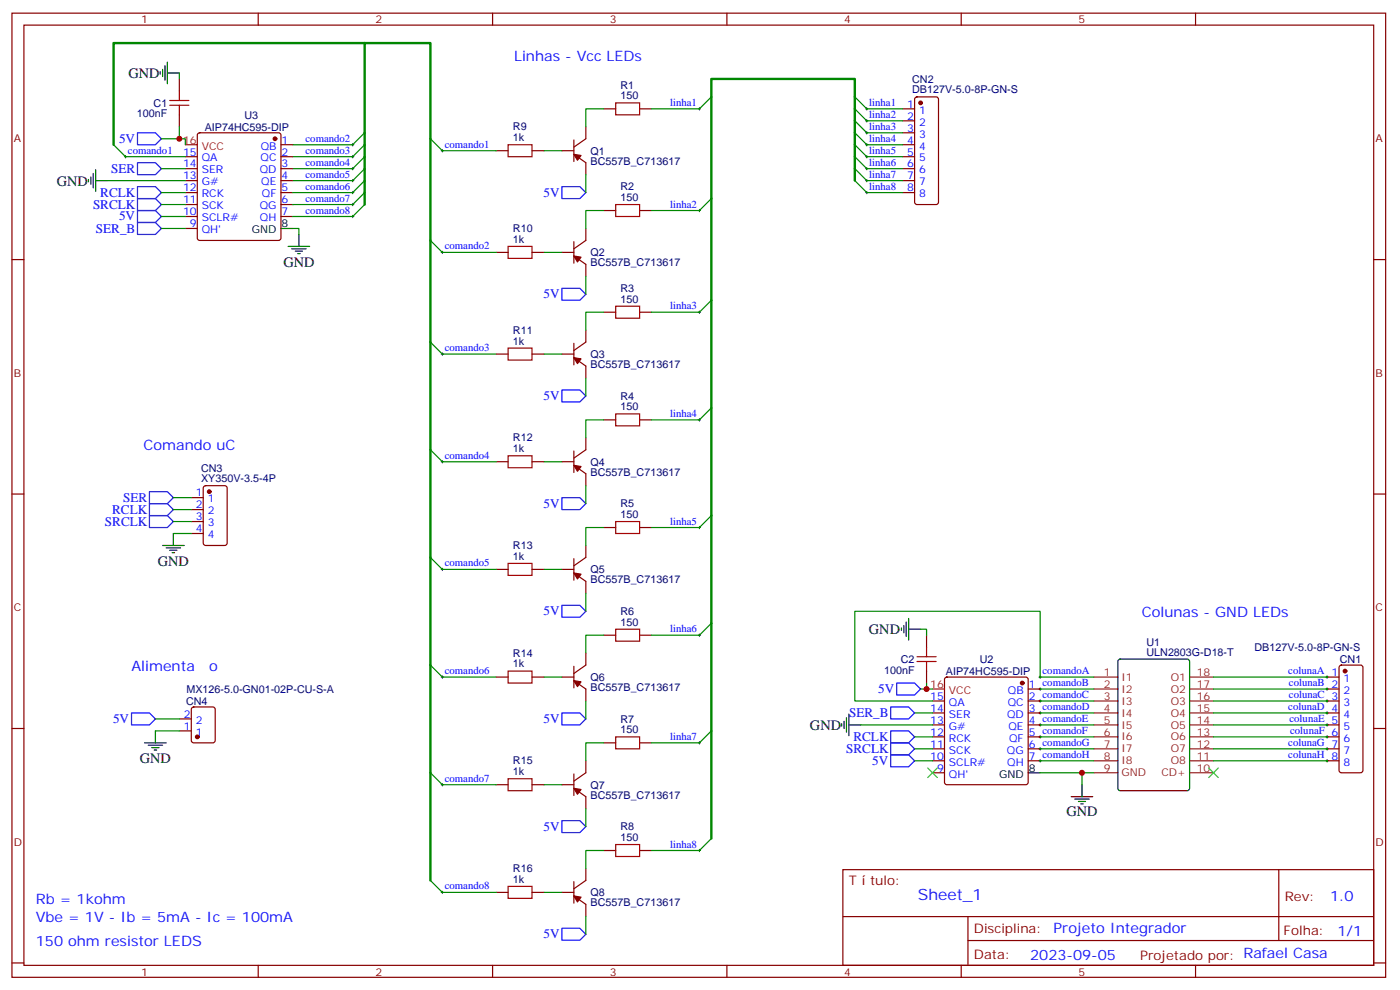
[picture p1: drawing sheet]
<svg xmlns="http://www.w3.org/2000/svg" width="413mm" height="292mm" viewBox="0 0 413 292" stroke-linecap="round" stroke-linejoin="round" font-family="sans-serif">
<g fill="none" stroke="#870000" stroke-width=".35">
<path d="M3.5 3.9h405.4v284.3h-405.4zM7.1 7.4h398.2v277.3h-398.2zM76.2 3.9v3.5M145.3 3.9v3.5M214.5 3.9v3.5M283.6 3.9v3.5M352.8 3.9v3.5M52.9 23.3v3.5M52.9 33.9v3.5M58.4 39.4l.5-.2h23.3l.5 .2 .2 .5v30.3l-.2 .5-.5 .2h-23.3l-.5-.2-.2-.5v-30.3zM172.9 37.4v3.5l-3.6 2.5M178.2 32.1h3.5"/>
<path d="M188.7 32.1h3.6M266.3 32.1h3.6M266.3 35.6h3.6M266.3 39.2h3.6M270.1 28.8l.5-.2h5.6l.5 .2 .2 .5v30.3l-.2 .5-.5 .2h-5.6l-.5-.2-.2-.5v-30.3zM54.7 46.2h3.5M54.7 49.7h3.5M54.7 53.3h3.5M54.7 56.8h3.5M82.9 42.7h3.5M82.9 46.2h3.5M82.9 49.7h3.5"/>
<path d="M82.9 53.3h3.5M82.9 56.8h3.5M146.4 44.4h3.5M157 44.4h3.5M165.8 44.4h3.5M169.3 41.3v6.3M169.3 45.5l3.6 2.5v3.5M266.3 42.7h3.6M266.3 46.2h3.6M266.3 49.7h3.6M266.3 53.3h3.6M266.3 56.8h3.6"/>
<path d="M3.5 76.6h3.6M54.7 60.3h3.5M54.7 63.9h3.5M54.7 67.4h3.5M82.9 60.3h3.5M82.9 63.9h3.5M146.4 74.4h3.5M157 74.4h3.5M165.8 74.4h3.5M169.3 71.3v6.3M169.3 75.5l3.6 2.5v3.5M172.9 67.4v3.5l-3.6 2.5"/>
<path d="M178.2 62.1h3.5M188.7 62.1h3.6M405.3 76.6h3.6M172.9 97.4v3.5l-3.6 2.5M178.2 92.1h3.5M188.7 92.1h3.6M146.4 104.4h3.5M157 104.4h3.5M165.8 104.4h3.5M169.3 101.2v6.4M169.3 105.5l3.6 2.4v3.6M146.4 136.2h3.5"/>
<path d="M157 136.2h3.5M165.8 136.2h3.5M169.3 133v6.3M169.3 137.2l3.6 2.5v3.5M172.9 129.1v3.5l-3.6 2.5M178.2 123.8h3.5M188.7 123.8h3.6M3.5 145.7h3.6M56.4 146.8h3.6M56.4 150.3h3.6M56.4 153.8h3.6M56.4 157.3h3.6"/>
<path d="M60.2 143.4l.5-.2h5.6l.7 .5v16.5l-.4 .6-5.9 .1-.7-.5v-16.5zM178.2 155.6h3.5M188.7 155.6h3.6M405.3 145.7h3.6M146.4 167.9h3.5M157 167.9h3.5M165.8 167.9h3.5M169.3 164.7v6.4M169.3 169l3.6 2.4v3.6M172.9 160.9v3.5l-3.6 2.5M146.4 199.7h3.5M157 199.7h3.5"/>
<path d="M165.8 199.7h3.5M169.3 196.5v6.3M172.9 192.6v3.5l-3.6 2.5M178.2 187.3h3.5M188.7 187.3h3.6M273.4 187.3v3.6M273.4 197.9v3.5M278.9 199.9l.5-.2h23.3l.5 .2 .2 .5v30.3l-.2 .5-.5 .2h-23.3l-.5-.2-.2-.5v-30.3zM391.6 199.7h3.5M395.3 196.4l.5-.3h5.7l.5 .3 .2 .4v30.4l-.3 .5-.4 .2h-5.7l-.5-.2-.2-.5v-30.4zM3.5 214.8h3.6M52.9 215.5h3.5"/>
<path d="M52.9 212h3.5M56.7 208.7l.4-.2h5.7l.6 .4 .1 9.5-.5 .6-5.9 .1-.6-.5-.1-9.4zM169.3 200.7l3.6 2.5v3.5M178.2 219.1h3.5M188.7 219.1h3.6M275.2 206.7h3.5M275.2 210.3h3.5M275.2 213.8h3.5M275.2 217.3h3.5M303.4 203.2h3.5M303.4 206.7h3.5M303.4 210.3h3.5"/>
<path d="M303.4 213.8h3.5M303.4 217.3h3.5M391.6 203.2h3.5M391.6 206.7h3.5M391.6 210.3h3.5M391.6 213.8h3.5M391.6 217.3h3.5M405.3 214.8h3.6M146.4 231.4h3.5M157 231.4h3.5M165.8 231.4h3.5M169.3 228.2v6.4"/>
<path d="M169.3 232.5l3.6 2.4v3.6M172.9 224.4v3.5l-3.6 2.5M275.2 220.8h3.5M275.2 224.4h3.5M275.2 227.9h3.5M303.4 220.8h3.5M303.4 224.4h3.5M391.6 220.8h3.5M391.6 224.4h3.5M169.3 260v6.3M172.9 256.1v3.5l-3.6 2.5M178.2 250.8h3.5"/>
<path d="M188.7 250.8h3.6M248.7 256.5h156.6v28.2h-156.6zM377.3 256.5v20.9M146.4 263.2h3.5M157 263.2h3.5M165.8 263.2h3.5M169.3 264.2l3.6 2.5v3.5M248.7 270.3h156.5M285.6 277.4h119.6M285.6 270.3v14.1M3.5 284h3.6M76.2 284.7v3.5"/>
<path d="M145.3 284.7v3.5M214.5 284.7v3.5M283.6 284.7v3.5M352.8 284.7v3.5M405.3 284h3.6"/>
</g>
<g fill="none" stroke="#8c2424" stroke-width=".35">
<path d="M322.8 199.7h7M351 199.7h7.1M322.8 203.2h7M322.8 206.7h7M322.8 210.3h7M322.8 213.8h7M322.8 217.3h7M351 203.2h7.1M351 206.7h7.1M351 210.3h7.1M351 213.8h7.1M351 217.3h7.1"/>
<path d="M322.8 220.8h7M322.8 224.4h7M322.8 227.9h7M351 220.8h7.1M351 224.4h7.1M351 227.9h7.1"/>
</g>
<g fill="none" stroke="#000" stroke-width=".35">
<path d="M48.7 19.4v4.2M49.4 18.3v6.4M47.3 21.2v.7M48 20.5v2.1M49.4 21.5h3.5M26.1 52.9v.7M26.8 52.2v2.1M27.5 51.2v4.2M28.2 53.3h3.5M28.2 50.1v6.3M82.9 67.4h3.5M85 72.7h6.4"/>
<path d="M86.1 73.4h4.2M87.1 74.1h2.2M87.8 74.8h.7M88.2 69.1v3.6M51.2 157.3v3.6M48 160.9h6.3M49 161.6h4.3M50.1 162.3h2.1M50.8 163h.7M266 185.2v.7M266.7 184.5v2.1M267.4 183.4v4.3"/>
<path d="M268.1 185.6h3.5M268.1 182.4v6.3M330.1 194.6l.5-.2h19.7l.7 .4v37.7l-.4 .6-20 .1-.7-.5-.1-37.6zM42.7 219.1h6.3M43.7 219.8h4.3M45.9 215.5v3.6M248.4 213.4v.7M249.1 212.7v2.1M249.8 211.7v4.2M250.5 213.8h3.5M250.5 210.6v6.4M44.8 220.5h2.1"/>
<path d="M45.5 221.2h.7M303.4 227.9h3.5M316.1 234.9h6.3M317.1 235.7h4.3M318.2 236.4h2.1M318.9 237.1h.7M319.3 231.4v3.5"/>
</g>
<g fill="#870000" stroke="#870000" stroke-width=".35">
<path d="M169.3 45.5l2.1 .4-1 1.4z"/>
<path d="M169.3 75.5l2.1 .3-1 1.5z"/>
<path d="M169.3 105.5l2.1 .3-1 1.4z"/>
<path d="M169.3 137.2l2.1 .4-1 1.4z"/>
<path d="M169.3 169l2.1 .3-1 1.4z"/>
<path d="M169.3 200.7l2.1 .4-1 1.4z"/>
<path d="M169.3 232.5l2.1 .3-1 1.4z"/>
<path d="M169.3 264.2l2.1 .4-1 1.4z"/>
<circle cx="396.9" cy="197.9" r=".53"/>
<circle cx="271.6" cy="30.3" r=".53"/>
<circle cx="301.6" cy="201.4" r=".53"/>
<circle cx="81.1" cy="40.9" r=".53"/>
<circle cx="58.2" cy="217.3" r=".53"/>
<circle cx="61.7" cy="145" r=".53"/>
</g>
<g fill="none" stroke="#a10000" stroke-width=".35">
<path d="M50.1 29.6h5.6M50.1 31h5.6M52.9 26.8v2.8M52.9 31v2.9M181.7 30.3h7v3.6h-7zM149.9 42.7h7.1v3.5h-7.1zM149.9 72.7h7.1v3.5h-7.1zM181.7 60.3h7v3.6h-7zM181.7 90.3h7v3.5h-7zM149.9 102.7h7.1v3.5h-7.1zM149.9 134.4h7.1v3.5h-7.1zM181.7 122.1h7v3.5h-7z"/>
<path d="M181.7 153.8h7v3.5h-7zM149.9 166.2h7.1v3.5h-7.1zM149.9 197.9h7.1v3.5h-7.1zM181.7 185.6h7v3.5h-7zM270.6 193.7h5.6M270.6 195.1h5.6M273.4 190.9v2.8M273.4 195.1v2.8M181.7 217.3h7v3.5h-7zM149.9 229.7h7.1v3.5h-7.1zM181.7 249.1h7v3.5h-7zM149.9 261.4h7.1v3.5h-7.1z"/>
</g>
<g fill="none" stroke="#008700" stroke-width=".35">
<path d="M52.9 21.5v1.8M52.9 37.4v3.5M107.6 39.2l-3.5 3.5h-17.7M178.2 32.1h-5.3v5.3M209.9 28.6l-3.5 3.5h-14.1M252.2 39.2l3.6 3.5h10.5M252.2 35.6l3.6 3.6h10.5M252.2 32.1l3.6 3.5h10.5M252.2 28.6l3.6 3.5h10.5M31.7 53.3h23M33.5 42.7l3.5 3.5h17.7M47.6 40.9h7.1v1.8"/>
<path d="M47.6 49.7h7.1M47.6 56.8h7.1M107.6 42.7l-3.5 3.5h-17.7M107.6 46.2l-3.5 3.5h-17.7M107.6 49.7l-3.5 3.6h-17.7M107.6 53.3l-3.5 3.5h-17.7M107.6 56.8l-3.5 3.5h-17.7M127 40.9l3.5 3.5h15.9M160.5 44.4h5.3M172.9 51.5v5.3M209.9 58.6l-3.5 3.5h-14.1M252.2 53.3l3.6 3.5h10.5"/>
<path d="M252.2 49.7l3.6 3.6h10.5M252.2 46.2l3.6 3.5h10.5M252.2 42.7l3.6 3.5h10.5M47.6 60.3h7.1M47.6 63.9h7.1M47.6 67.4h7.1M86.4 67.4h1.8v1.7M107.6 60.3l-3.5 3.6h-17.7M127 70.9l3.5 3.5h15.9M160.5 74.4h5.3M178.2 62.1h-5.3v5.3M172.9 81.5v5.3"/>
<path d="M178.2 92.1h-5.3v5.3M209.9 88.5l-3.5 3.6h-14.1M127 100.9l3.5 3.5h15.9M160.5 104.4h5.3M172.9 111.5v5.3M127 132.6l3.5 3.6h15.9M160.5 136.2h5.3M178.2 123.8h-5.3v5.3M209.9 120.3l-3.5 3.5h-14.1M51.2 146.8h5.2M51.2 150.3h5.2M51.2 153.8h5.2"/>
<path d="M51.2 157.3h5.2M172.9 143.2v5.3M178.2 155.6h-5.3v5.3M209.9 152l-3.5 3.6h-14.1M127 164.4l3.5 3.5h15.9M160.5 167.9h5.3M172.9 175v5.3M127 196.1l3.5 3.6h15.9M160.5 199.7h5.3M178.2 187.3h-5.3v5.3M209.9 183.8l-3.5 3.5h-14.1M271.6 185.6h1.8v1.7"/>
<path d="M322.8 199.7h-15.9v-19.4h-54.7v26.4h23M358.1 199.7h33.5M45.9 215.5h7M45.9 212h7M172.9 206.7v5.3M178.2 219.1h-5.3v5.3M209.9 215.5l-3.5 3.6h-14.1M254 213.8h21.2M269.9 217.3h5.3M269.9 210.3h5.3M271.6 203.2h3.6M273.4 201.4v1.8"/>
<path d="M306.9 217.3h15.9M306.9 213.8h15.9M306.9 210.3h15.9M306.9 206.7h15.9M306.9 203.2h15.9M358.1 217.3h33.5M358.1 213.8h33.5M358.1 210.3h33.5M358.1 206.7h33.5M358.1 203.2h33.5M127 227.9l3.5 3.5h15.9M160.5 231.4h5.3"/>
<path d="M172.9 238.5v5.3M269.9 224.4h5.3M269.9 220.8h5.3M306.9 227.9h12.4M306.9 224.4h15.9M306.9 220.8h15.9M322.8 227.9h-3.5v3.5M358.1 224.4h33.5M358.1 220.8h33.5M127 259.6l3.5 3.6h15.9M178.2 250.8h-5.3v5.3M209.9 247.3l-3.5 3.5h-14.1"/>
<path d="M160.5 263.2h5.3M172.9 270.2v5.3"/>
</g>
<path d="M273.8 226.5l2.8 2.8M276.6 226.5l-2.8 2.8M356.7 226.5l2.8 2.8M359.5 226.5l-2.8 2.8" fill="none" stroke="#3c3" stroke-width=".35"/>
<g fill="none" stroke="#00f" stroke-width=".35">
<path d="M40.6 39.2h5.3l1.7 1.7-1.7 1.8h-5.3zM40.6 58.6h5.3l1.7 1.7-1.7 1.8h-5.3zM40.6 55h5.3l1.7 1.8-1.7 1.8h-5.3zM40.6 48h5.3l1.7 1.7-1.7 1.8h-5.3zM165.8 55h5.3l1.8 1.8-1.8 1.8h-5.3zM40.6 62.1h5.3l1.7 1.8-1.7 1.7h-5.3zM40.6 65.6h5.3l1.7 1.8-1.7 1.7h-5.3zM165.8 85h5.3l1.8 1.8-1.8 1.7h-5.3zM165.8 115h5.3l1.8 1.8-1.8 1.7h-5.3zM44.1 145h5.3l1.8 1.8-1.8 1.7h-5.3zM44.1 148.5h5.3l1.8 1.8-1.8 1.7h-5.3zM44.1 152h5.3l1.8 1.8-1.8 1.8h-5.3z"/>
<path d="M165.8 146.8h5.3l1.8 1.7-1.8 1.8h-5.3zM165.8 178.5h5.3l1.8 1.8-1.8 1.7h-5.3zM38.8 210.3h5.3l1.8 1.7-1.8 1.8h-5.3zM165.8 210.3h5.3l1.8 1.7-1.8 1.8h-5.3zM262.8 215.5h5.3l1.8 1.8-1.8 1.8h-5.3zM262.8 219.1h5.3l1.8 1.7-1.8 1.8h-5.3zM262.8 208.5h5.3l1.8 1.8-1.8 1.7h-5.3zM264.6 201.4h5.3l1.7 1.8-1.7 1.8h-5.3zM262.8 222.6h5.3l1.8 1.8-1.8 1.7h-5.3zM165.8 242h5.3l1.8 1.8-1.8 1.7h-5.3zM165.8 273.8h5.3l1.8 1.7-1.8 1.8h-5.3z"/>
</g>
<path d="M54.7 42.7h3.5M275.2 203.2h3.5" fill="none" stroke="#f00" stroke-width=".35"/>
<g fill="none" stroke="#000" stroke-width=".3">
<path d="M206 32.1h.7M206.4 31.8v.7M255.4 39.2h.7M255.4 35.6h.7M255.4 32.1h.7M255.8 31.8v.7M255.8 35.3v.7M255.8 38.8v.7M36.7 46.2h.7M37 45.9v.7M103.7 56.8h.7M103.7 53.3h.7"/>
<path d="M103.7 49.7h.7M103.7 46.2h.7M103.7 42.7h.7M104.1 42.3v.7M104.1 45.9v.7M104.1 49.4v.7M104.1 52.9v.7M104.1 56.4v.7M104.1 60v.7M130.2 44.4h.7M130.5 44.1v.7M255.4 56.8h.7"/>
<path d="M255.4 53.3h.7M255.4 49.7h.7M255.4 46.2h.7M255.4 42.7h.7M255.8 42.3v.7M255.8 45.9v.7M255.8 49.4v.7M255.8 52.9v.7M255.8 56.4v.7M103.7 63.9h.7M103.7 60.3h.7M104.1 63.5v.7"/>
<path d="M130.2 74.4h.7M130.5 74.1v.7M206 62.1h.7M206.4 61.7v.7M206 92.1h.7M206.4 91.7v.7M130.2 104.4h.7M130.5 104.1v.7M130.2 136.2h.7M130.5 135.8v.7M206 123.8h.7M206.4 123.5v.7"/>
<path d="M206 155.6h.7M206.4 155.2v.7M130.2 167.9h.7M130.5 167.6v.7M130.2 199.7h.7M130.5 199.3v.7M206 187.3h.7M206.4 187v.7M306.6 199.7h.7M306.9 199.3v.7M391.2 199.7h.7M391.6 199.3v.7"/>
<path d="M206 219.1h.7M206.4 218.7v.7M306.6 203.2h.7M306.6 206.7h.7M306.6 210.3h.7M306.6 213.8h.7M306.6 217.3h.7M306.9 202.8v.8M306.9 206.4v.7M306.9 209.9v.7M306.9 213.4v.7M306.9 217v.7"/>
<path d="M391.2 203.2h.7M391.2 206.7h.7M391.2 210.3h.7M391.2 213.8h.7M391.2 217.3h.7M391.6 202.8v.8M391.6 206.4v.7M391.6 209.9v.7M391.6 213.4v.7M391.6 217v.7M130.2 231.4h.7M130.5 231.1v.7"/>
<path d="M306.6 220.8h.7M306.6 224.4h.7M306.9 220.5v.7M306.9 224v.7M391.2 220.8h.7M391.2 224.4h.7M391.6 220.5v.7M391.6 224v.7M206 250.8h.7M206.4 250.5v.7M130.2 263.2h.7M130.5 262.8v.7"/>
</g>
<path d="M107.6 12.7h-74.1v30M252.2 53.3v-30h-42.3v224M107.6 60.3v-47.6h19.4v246.9" fill="none" stroke="#008700" stroke-width=".71"/>
<g fill="#c00">
<circle cx="319.3" cy="227.9" r=".88"/>
<circle cx="52.9" cy="40.9" r=".88"/>
<circle cx="273.4" cy="203.2" r=".88"/>
</g>
<text font-size="4.6" fill="#00f" x="270.8" y="265.5">Sheet_1</text>
<g font-size="4.2" fill="#00f">
<text x="151.7" y="18">Linhas - Vcc LEDs</text>
<text x="42.3" y="132.6">Comando uC</text>
<text x="336.9" y="182">Colunas - GND LEDs</text>
<text x="38.8" y="197.9">Alimenta</text>
<text x="61.8" y="197.9">o</text>
<text x="10.6" y="266.7">Rb = 1kohm</text>
<text x="392.5" y="265.7">1.0</text>
<text x="10.6" y="272">Vbe = 1V - Ib = 5mA - Ic = 100mA</text>
<text x="310.9" y="275.3">Projeto Integrador</text>
<text x="10.6" y="279">150 ohm resistor LEDS</text>
<text x="394.6" y="276">1/1</text>
<text x="304" y="283.1">2023-09-05</text>
</g>
<g font-size="4.2">
<text x="37.9" y="23">GND</text>
<text x="16.8" y="54.7">GND</text>
<text x="83.6" y="78.8">GND</text>
<text x="46.6" y="166.9">GND</text>
<text x="256.4" y="187">GND</text>
<text x="239" y="215.2">GND</text>
<text x="41.3" y="225.1">GND</text>
<text x="314.7" y="240.6">GND</text>
</g>
<g font-size="3.9" fill="#00f">
<text x="35.1" y="42.1">5V</text>
<text x="32.8" y="51">SER</text>
<text x="29.6" y="58">RCLK</text>
<text x="160.4" y="58">5V</text>
<text x="27.4" y="61.6">SRCLK</text>
<text x="35.1" y="65">5V</text>
<text x="28.3" y="68.7">SER_B</text>
<text x="160.4" y="87.9">5V</text>
<text x="160.4" y="117.9">5V</text>
<text x="36.3" y="148">SER</text>
<text x="160.4" y="149.7">5V</text>
<text x="31" y="155.1">SRCLK</text>
<text x="33.1" y="151.5">RCLK</text>
<text x="160.4" y="181.4">5V</text>
<text x="259.1" y="204.4">5V</text>
<text x="33.4" y="213.3">5V</text>
<text x="160.4" y="213.2">5V</text>
<text x="250.5" y="211.5">SER_B</text>
<text x="251.8" y="218.6">RCLK</text>
<text x="249.7" y="222.1">SRCLK</text>
<text x="257.4" y="225.5">5V</text>
<text x="160.4" y="244.9">5V</text>
<text x="160.4" y="276.7">5V</text>
</g>
<g font-size="3.9" fill="#800">
<text x="250.5" y="261.1">T</text>
<text x="256.7" y="261.1">tulo:</text>
<text x="379.1" y="265.7">Rev:</text>
<text x="287.4" y="275.3">Disciplina:</text>
<text x="378.7" y="275.9">Folha:</text>
<text x="287.4" y="282.9">Data:</text>
<text x="336.4" y="283">Projetado por: Rafael Casa</text>
</g>
<g font-size="3.2" fill="#800">
<text x="41.6" y="6.9">1</text>
<text x="110.8" y="6.9">2</text>
<text x="179.9" y="6.9">3</text>
<text x="249.1" y="6.9">4</text>
<text x="318.2" y="6.9">5</text>
<text x="4.1" y="42">A</text>
<text x="405.9" y="42">A</text>
<text x="4.1" y="111.1">B</text>
<text x="405.9" y="111.1">B</text>
<text x="4.1" y="180.3">C</text>
<text x="405.9" y="180.3">C</text>
<text x="4.1" y="249.4">D</text>
<text x="405.9" y="249.4">D</text>
<text x="41.6" y="287.7">1</text>
<text x="110.8" y="287.7">2</text>
<text x="179.9" y="287.7">3</text>
<text x="249.1" y="287.7">4</text>
<text x="318.2" y="287.7">5</text>
</g>
<g font-size="3.2" fill="#000080">
<text x="183.1" y="29.3">150</text>
<text x="183.1" y="26.1">R1</text>
<text x="269.2" y="27.4">DB127V-5.0-8P-GN-S</text>
<text x="269.2" y="24.5">CN2</text>
<text x="40.4" y="34.6">100nF</text>
<text x="45.3" y="31.5">C1</text>
<text x="72.1" y="35">U3</text>
<text x="60.4" y="38.6">AIP74HC595-DIP</text>
<text x="151.4" y="41.6">1k</text>
<text x="151.4" y="38.5">R9</text>
<text x="174.3" y="45.6">Q1</text>
<text x="174.3" y="48.6">BC557B_C713617</text>
<text x="183.1" y="59.3">150</text>
<text x="183.1" y="56.1">R2</text>
<text x="151.4" y="71.6">1k</text>
<text x="151.4" y="68.4">R10</text>
<text x="174.3" y="75.6">Q2</text>
<text x="174.3" y="78.6">BC557B_C713617</text>
<text x="183.1" y="89.3">150</text>
<text x="183.1" y="86.1">R3</text>
<text x="151.4" y="101.6">1k</text>
<text x="151.4" y="98.4">R11</text>
<text x="174.3" y="105.6">Q3</text>
<text x="174.3" y="108.5">BC557B_C713617</text>
<text x="183.1" y="117.8">R4</text>
<text x="183.1" y="121">150</text>
<text x="151.4" y="130.2">R12</text>
<text x="151.4" y="133.3">1k</text>
<text x="174.3" y="137.3">Q4</text>
<text x="59.3" y="142.1">XY350V-3.5-4P</text>
<text x="59.3" y="139.1">CN3</text>
<text x="174.3" y="140.3">BC557B_C713617</text>
<text x="183.1" y="149.6">R5</text>
<text x="183.1" y="152.8">150</text>
<text x="151.4" y="161.9">R13</text>
<text x="151.4" y="165.1">1k</text>
<text x="174.3" y="172">BC557B_C713617</text>
<text x="174.3" y="169.1">Q5</text>
<text x="183.1" y="184.5">150</text>
<text x="183.1" y="181.3">R6</text>
<text x="338.3" y="190.4">U1</text>
<text x="370.2" y="192">DB127V-5.0-8P-GN-S</text>
<text x="151.4" y="196.8">1k</text>
<text x="151.4" y="193.7">R14</text>
<text x="265.8" y="195.5">C2</text>
<text x="289.1" y="195.6">U2</text>
<text x="338.3" y="193.3">ULN2803G-D18-T</text>
<text x="395.3" y="195.5">CN1</text>
<text x="174.3" y="203.8">BC557B_C713617</text>
<text x="174.3" y="200.8">Q6</text>
<text x="260.9" y="198.7">100nF</text>
<text x="279.1" y="199.1">AIP74HC595-DIP</text>
<text x="54.9" y="207.9">CN4</text>
<text x="55" y="204.4">MX126-5.0-GN01-02P-CU-S-A</text>
<text x="183.1" y="213.1">R7</text>
<text x="183.1" y="216.3">150</text>
<text x="151.4" y="225.4">R15</text>
<text x="151.4" y="228.6">1k</text>
<text x="174.3" y="232.6">Q7</text>
<text x="174.3" y="235.5">BC557B_C713617</text>
<text x="183.1" y="244.8">R8</text>
<text x="183.1" y="248">150</text>
<text x="151.4" y="257.2">R16</text>
<text x="151.4" y="260.3">1k</text>
<text x="174.3" y="267.3">BC557B_C713617</text>
<text x="174.3" y="264.3">Q8</text>
</g>
<g font-size="3.2" fill="#00f">
<text x="197.7" y="31.2">linha1</text>
<text x="256.5" y="34.7">linha2</text>
<text x="256.5" y="31.2">linha1</text>
<text x="267.7" y="31.8">1</text>
<text x="267.7" y="35.3">2</text>
<text x="271.2" y="33.5">1</text>
<text x="90.2" y="41.8">comando2</text>
<text x="256.5" y="41.8">linha4</text>
<text x="256.5" y="38.3">linha3</text>
<text x="267.7" y="38.8">3</text>
<text x="271.2" y="37">2</text>
<text x="271.2" y="40.6">3</text>
<text x="37.7" y="45.3">comando1</text>
<text x="54" y="45.9">15</text>
<text x="59.5" y="47.6">QA</text>
<text x="76.9" y="47.6">QC</text>
<text x="76.9" y="44.1">QB</text>
<text x="83.1" y="42.3">1</text>
<text x="83.1" y="45.9">2</text>
<text x="90.2" y="45.3">comando3</text>
<text x="131.2" y="43.6">comando1</text>
<text x="256.5" y="45.3">linha5</text>
<text x="267.7" y="42.3">4</text>
<text x="267.7" y="45.9">5</text>
<text x="271.2" y="44.1">4</text>
<text x="271.2" y="47.6">5</text>
<text x="54" y="52.9">13</text>
<text x="54" y="49.4">14</text>
<text x="59.5" y="51.2">SER</text>
<text x="76.7" y="51.2">QD</text>
<text x="83.1" y="49.4">3</text>
<text x="83.1" y="52.9">4</text>
<text x="90.2" y="52.4">comando5</text>
<text x="90.2" y="48.9">comando4</text>
<text x="256.5" y="52.4">linha7</text>
<text x="256.5" y="48.9">linha6</text>
<text x="267.7" y="49.4">6</text>
<text x="267.7" y="52.9">7</text>
<text x="271.2" y="51.2">6</text>
<text x="54" y="60">11</text>
<text x="54" y="56.4">12</text>
<text x="59.5" y="54.7">G#</text>
<text x="59.5" y="58.2">RCK</text>
<text x="77.1" y="54.7">QE</text>
<text x="77.3" y="58.2">QF</text>
<text x="83.1" y="56.4">5</text>
<text x="83.1" y="60">6</text>
<text x="90.2" y="59.4">comando7</text>
<text x="90.2" y="55.9">comando6</text>
<text x="256.5" y="55.9">linha8</text>
<text x="267.7" y="56.4">8</text>
<text x="271.2" y="54.7">7</text>
<text x="271.2" y="58.2">8</text>
<text x="54" y="63.5">10</text>
<text x="59.5" y="65.3">SCLR#</text>
<text x="59.5" y="61.7">SCK</text>
<text x="76.6" y="61.7">QG</text>
<text x="76.7" y="65.3">QH</text>
<text x="83.1" y="63.5">7</text>
<text x="90.2" y="63">comando8</text>
<text x="197.7" y="61.2">linha2</text>
<text x="56" y="67">9</text>
<text x="59.5" y="68.8">QH'</text>
<text x="131.2" y="73.6">comando2</text>
<text x="197.7" y="91.2">linha3</text>
<text x="131.2" y="103.5">comando3</text>
<text x="197.7" y="122.9">linha4</text>
<text x="131.2" y="135.3">comando4</text>
<text x="57.8" y="146.4">1</text>
<text x="57.8" y="149.9">2</text>
<text x="61.3" y="148.2">1</text>
<text x="57.8" y="153.5">3</text>
<text x="61.3" y="151.7">2</text>
<text x="61.3" y="155.2">3</text>
<text x="197.7" y="154.7">linha5</text>
<text x="57.8" y="157">4</text>
<text x="61.3" y="158.7">4</text>
<text x="131.2" y="167">comando5</text>
<text x="197.7" y="186.4">linha6</text>
<text x="131.2" y="198.8">comando6</text>
<text x="303.6" y="202.8">1 comandoB</text>
<text x="307.6" y="198.8">comandoA</text>
<text x="380.1" y="198.8">colunaA 1</text>
<text x="380.3" y="202.3">colunaB 2</text>
<text x="396.4" y="201.1">1</text>
<text x="274.5" y="209.9">14</text>
<text x="274.5" y="206.4">15</text>
<text x="280" y="208.1">QA</text>
<text x="297.4" y="208.1">QC</text>
<text x="297.4" y="204.6">QB</text>
<text x="303.6" y="206.4">2 comandoC</text>
<text x="303.6" y="209.9">3 comandoD</text>
<text x="380.1" y="209.4">colunaD 4</text>
<text x="380.3" y="205.8">colunaC 3</text>
<text x="396.4" y="204.6">2</text>
<text x="396.4" y="208.1">3</text>
<text x="54.3" y="215.2">1</text>
<text x="54.3" y="211.7">2</text>
<text x="57.7" y="213.4">2</text>
<text x="274.5" y="213.4">13</text>
<text x="280" y="215.2">G#</text>
<text x="280" y="211.7">SER</text>
<text x="297.1" y="211.7">QD</text>
<text x="297.6" y="215.2">QE</text>
<text x="303.6" y="213.4">4 comandoE</text>
<text x="380.5" y="212.9">colunaE 5</text>
<text x="396.4" y="211.7">4</text>
<text x="396.4" y="215.2">5</text>
<text x="57.7" y="217">1</text>
<text x="197.7" y="218.2">linha7</text>
<text x="274.5" y="220.5">11</text>
<text x="274.5" y="217">12</text>
<text x="280" y="218.7">RCK</text>
<text x="297.8" y="218.7">QF</text>
<text x="303.6" y="217">5 comandoF</text>
<text x="303.6" y="220.5">6 comandoG</text>
<text x="380.1" y="220">colunaG 7</text>
<text x="380.7" y="216.4">colunaF 6</text>
<text x="396.4" y="218.7">6</text>
<text x="274.5" y="224">10</text>
<text x="276.5" y="227.5">9</text>
<text x="280" y="225.8">SCLR#</text>
<text x="280" y="222.2">SCK</text>
<text x="297.1" y="222.2">QG</text>
<text x="297.2" y="225.8">QH</text>
<text x="303.6" y="224">7 comandoH</text>
<text x="380.1" y="223.5">colunaH 8</text>
<text x="396.4" y="222.2">7</text>
<text x="396.4" y="225.8">8</text>
<text x="131.2" y="230.5">comando7</text>
<text x="280" y="229.3">QH'</text>
<text x="197.7" y="249.9">linha8</text>
<text x="131.2" y="262.3">comando8</text>
</g>
<g font-size="3.2" fill="#f00">
<text x="54" y="42.3">16</text>
<text x="59.5" y="44.1">VCC</text>
<text x="274.5" y="202.8">16</text>
<text x="280" y="204.6">VCC</text>
</g>
<g font-size="3.2">
<text x="74.3" y="68.8">GND</text>
<text x="83.1" y="67">8</text>
<text x="303.6" y="227.5">8</text>
<text x="294.8" y="229.3">GND</text>
</g>
<g font-size="3.2" fill="#8d2323">
<text x="325.7" y="199.3">1</text>
<text x="325.7" y="202.8">2</text>
<text x="330.9" y="200.7">I1</text>
<text x="345.4" y="200.7">O1</text>
<text x="353.1" y="199.3">18</text>
<text x="353.1" y="202.8">17</text>
<text x="325.7" y="206.4">3</text>
<text x="325.7" y="209.9">4</text>
<text x="330.9" y="204.3">I2</text>
<text x="330.9" y="207.8">I3</text>
<text x="345.4" y="204.3">O2</text>
<text x="345.4" y="207.8">O3</text>
<text x="353.1" y="206.4">16</text>
<text x="353.1" y="209.9">15</text>
<text x="325.7" y="213.4">5</text>
<text x="330.9" y="211.3">I4</text>
<text x="330.9" y="214.8">I5</text>
<text x="345.4" y="211.3">O4</text>
<text x="345.4" y="214.8">O5</text>
<text x="353.1" y="213.4">14</text>
<text x="325.7" y="217">6</text>
<text x="325.7" y="220.5">7</text>
<text x="330.9" y="218.4">I6</text>
<text x="330.9" y="221.9">I7</text>
<text x="345.4" y="218.4">O6</text>
<text x="345.4" y="221.9">O7</text>
<text x="353.1" y="217">13</text>
<text x="353.1" y="220.5">12</text>
<text x="325.7" y="224">8</text>
<text x="325.7" y="227.5">9</text>
<text x="330.9" y="225.4">I8</text>
<text x="345.4" y="225.4">O8</text>
<text x="353.1" y="224">11</text>
<text x="353.1" y="227.5">10</text>
<text x="330.9" y="229">GND</text>
<text x="342.7" y="229">CD+</text>
</g>
</svg>
